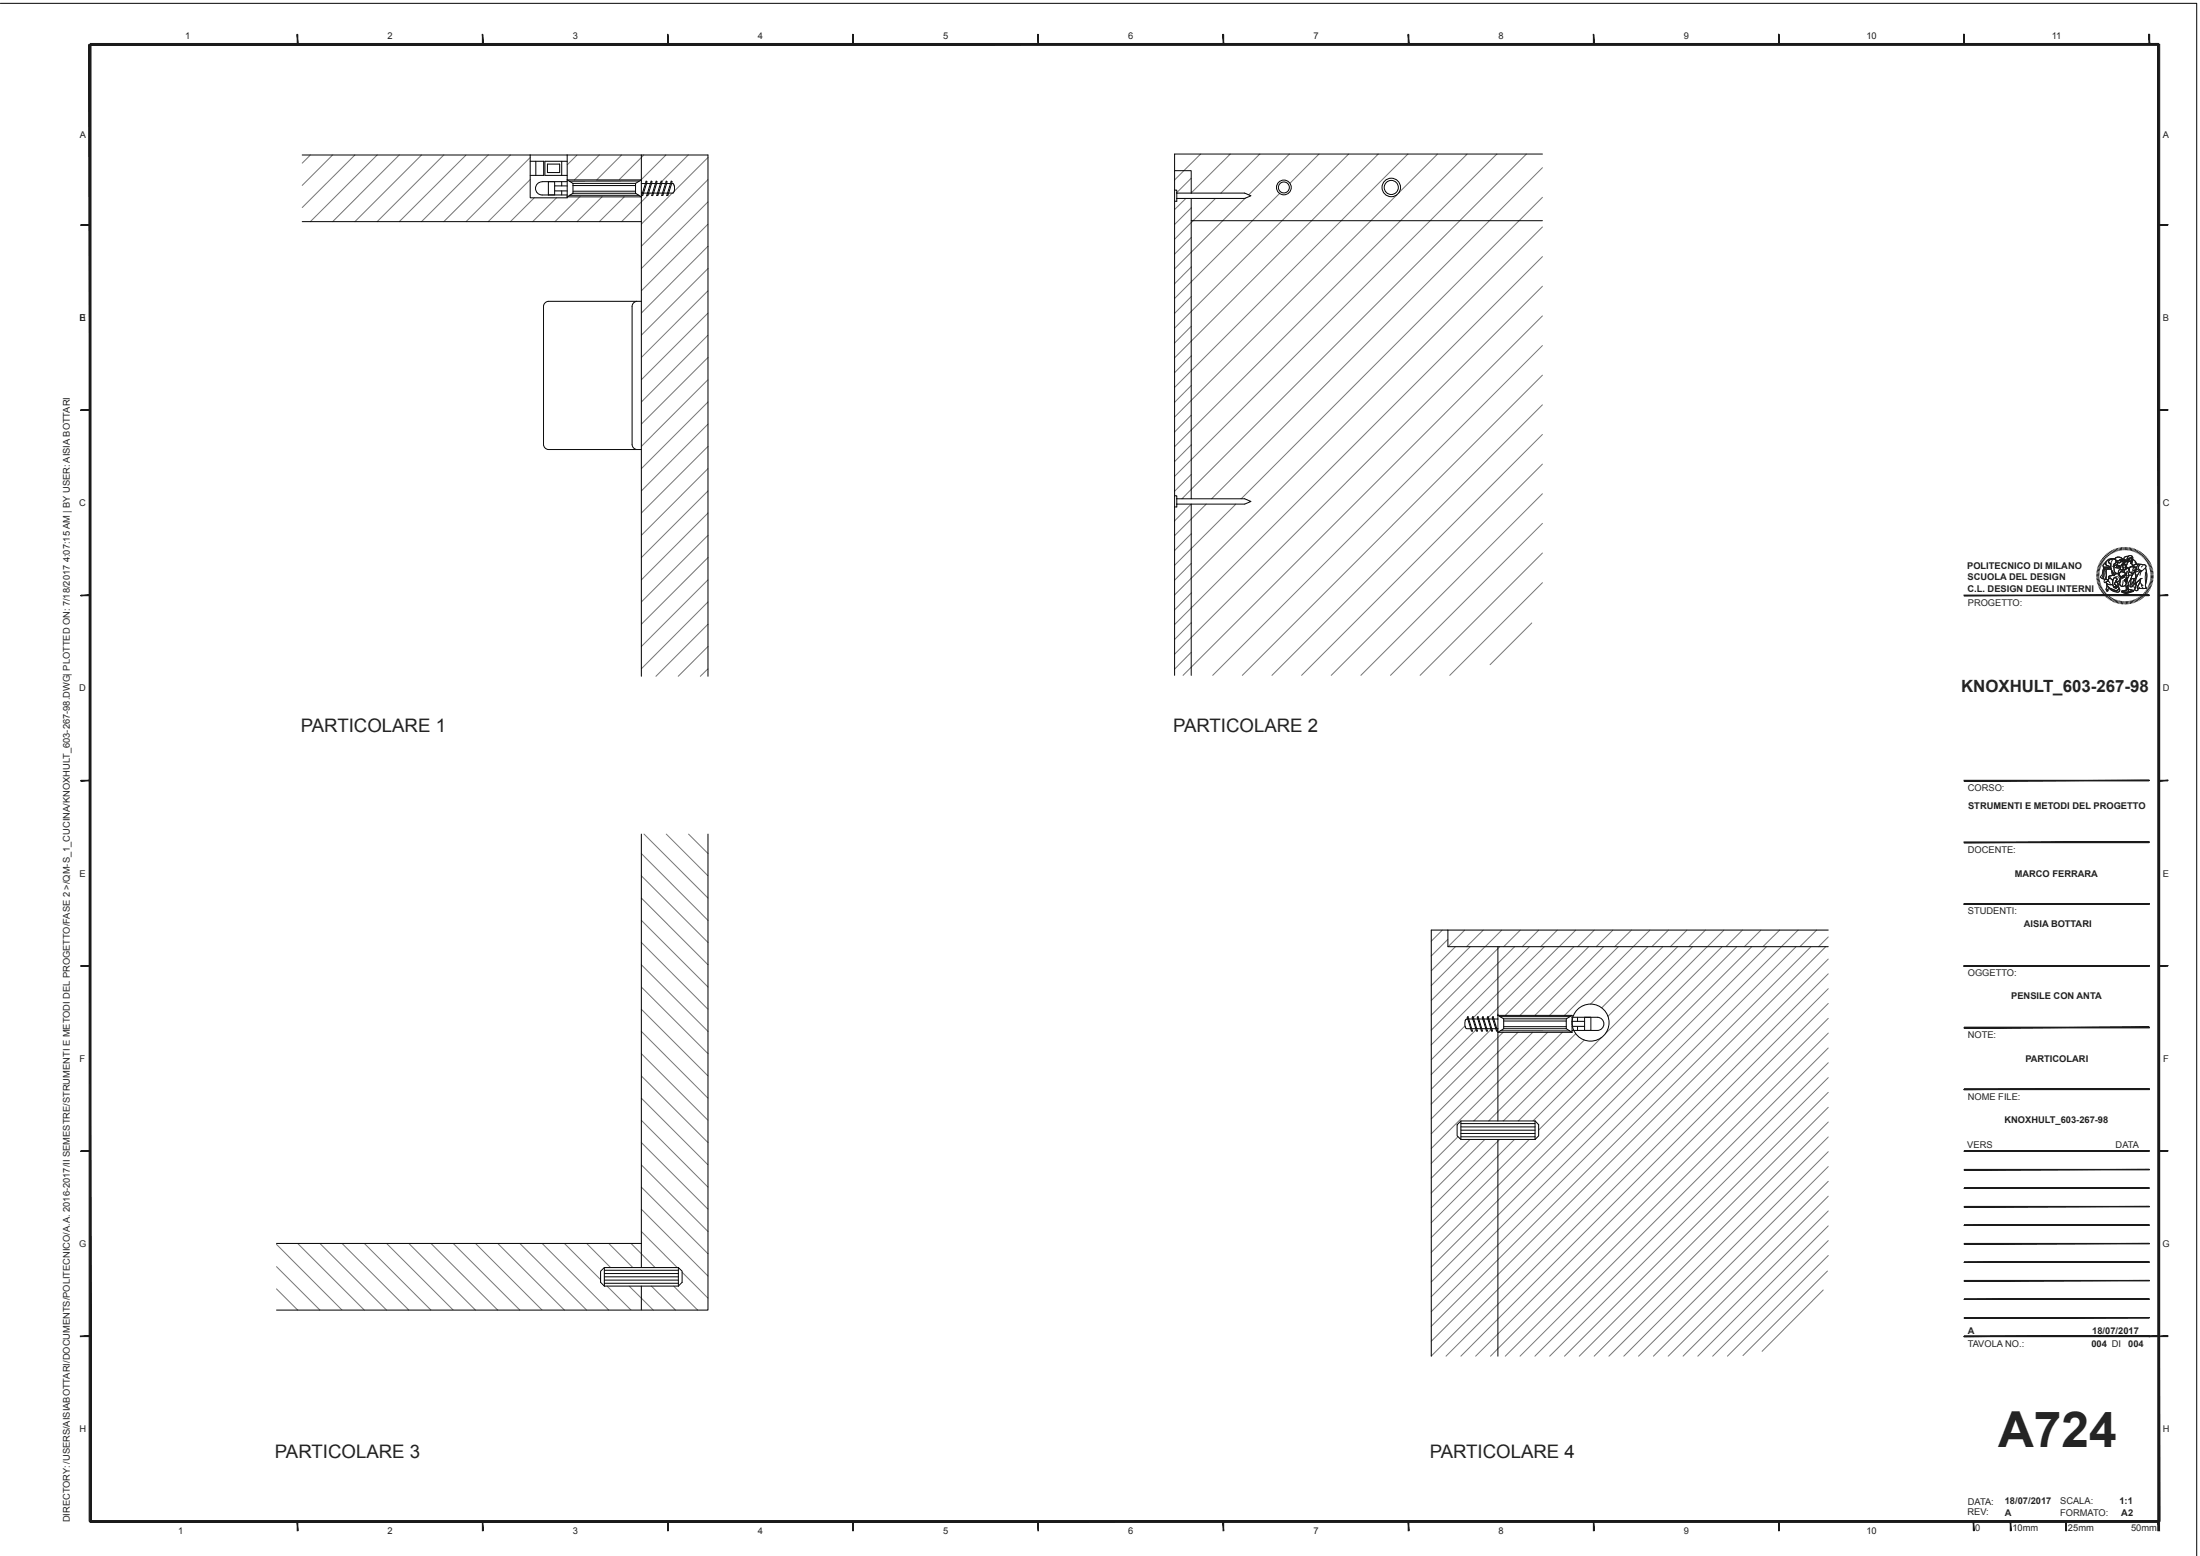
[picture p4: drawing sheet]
<svg xmlns="http://www.w3.org/2000/svg" width="594mm" height="420mm" viewBox="0 0 594 420" stroke-linecap="round" stroke-linejoin="round" font-family="sans-serif">
<g fill="none" stroke="#767676" stroke-width=".27">
<path d="M83.8 41.8l-2.2 2.2M89.8 41.8l-8.2 8.2M95.8 41.8l-14.2 14.2M101.8 41.8l-18 18M107.8 41.8l-18 18M113.8 41.8l-18 18M119.8 41.8l-18 18M125.8 41.8l-18 18M131.8 41.8l-18 18M137.8 41.8l-18 18M143.2 42.5l-17.4 17.3M143.2 48.5l-11.4 11.3"/>
<path d="M144.3 53.4l-6.5 6.4M150.3 53.4l-6.5 6.4M155.8 41.8l-2.7 2.7M156.5 53.1l-6.7 6.7M161.8 41.8l-6.7 6.8M162.5 53.1l-6.7 6.7M167.8 41.8l-6.7 6.8M168.6 53.1l-6.8 6.7M173.8 41.8l-6.7 6.8M175.5 52.1l-7.7 7.7M178.4 49.2l-.3 .3M179.8 41.8l-6.7 6.8"/>
<path d="M181.5 52.1l-8.3 8.4M185.8 41.8l-7.1 7.1M191.2 42.5l-9.1 9.1M191.2 48.5l-18 18M191.2 54.5l-18 18M320.2 53.6l-3.1 3M321.6 48.1l-3.9 3.9M321.6 52.1h.1M321.6 56.1l-4.5 4.5M324.2 41.6l-7.1 7M328.2 53.6l-11.1 11M332.2 41.6l-10.6 10.5"/>
<path d="M336.2 53.5l-19.1 19.1M340.1 41.6l-10.5 10.5M345.5 52.2l-28.4 28.4M348.1 41.6l-10.9 11M356.1 41.6l-7.8 7.9M364.1 41.6l-47 47M372.1 41.6l-55 55M377.2 52.6l-60.1 60M380.1 41.6l-63 63M388.1 41.6l-10.5 10.5M396.1 41.6l-79 79M404.1 41.6l-87 87"/>
<path d="M412.1 41.6l-93 93M416.5 45.3l-89.4 89.3M416.5 53.3l-81.4 81.3M191.2 60.5l-18 18M191.2 66.5l-18 18M191.2 72.5l-18 18M191.2 78.5l-18 18M321.6 64.1l-4.5 4.5M321.6 72.1l-4.5 4.5M416.5 61.3l-99.4 99.3M416.5 69.3l-99.4 99.3M416.5 77.3l-99.4 99.3"/>
<path d="M191.2 84.5l-18 18M191.2 90.5l-18 18M191.2 96.5l-18 18M321.6 80.1l-4.5 4.5M321.6 88.1l-4.5 4.5M321.6 96.1l-4.5 4.5M416.5 85.3l-97.1 97M416.5 93.3l-89.1 89M191.2 102.5l-18 18M191.2 108.5l-18 18M191.2 114.5l-18 18M321.6 104.1l-4.5 4.5"/>
<path d="M321.6 112.1l-4.5 4.5M416.5 101.3l-81.1 81M416.5 109.3l-73.1 73M416.5 117.3l-65.1 65M191.2 120.5l-18 18M191.2 126.5l-18 18M191.2 132.5l-18 18M191.2 138.5l-18 18M321.6 120.1l-4.5 4.5M321.6 128.1l-4.5 4.5M321.6 136.1l-4.5 4.5M325.7 136.1l-8.6 8.5"/>
<path d="M333.7 136.1l-16.6 16.5M416.5 125.3l-57.1 57M416.5 133.3l-49.1 49M191.2 144.5l-18 18M191.2 150.5l-18 18M191.2 156.5l-18 18M321.6 144.1l-4.5 4.5M321.6 152.1l-4.5 4.5M416.5 141.3l-41.1 41M416.5 149.3l-33.1 33M416.5 157.3l-25.1 25M191.2 162.5l-18 18"/>
<path d="M191.2 168.5l-14.1 14.1M191.2 174.5l-8.1 8.1M321.6 160.1l-4.5 4.5M321.6 168.1l-4.5 4.5M321.6 176.1l-4.5 4.5M413.6 168.2l-11.3 11.2M191.2 180.5l-2.1 2.1M173.2 236.4l18 18M173.2 230.4l18 18M173.9 225.1l17.3 17.3M179.9 225.1l11.3 11.3M185.9 225.1l5.3 5.3"/>
<path d="M173.2 254.4l18 18M173.2 248.4l18 18M173.2 242.4l18 18M389.4 251l-3 3.1M390.9 253.5l-4.5 4.5M393 255.5l-6.6 6.6M395.5 251l-4.5 4.5M396.9 255.5l-10.5 10.5M400.5 251l-4.5 4.5M401 255.5l-14.6 14.6M404.9 255.5l-18.5 18.5M405.5 251l-4.5 4.5"/>
<path d="M409 255.5l-22.6 22.6M410.5 251l-4.5 4.5M412.9 255.5l-26.5 26.5M415.5 251l-4.5 4.5M417 255.5l-19.2 19.2M420.5 251l-4.5 4.5M425 255.5l-18.6 18.6M425.5 251l-23.7 23.6M428.9 255.5l-18.5 18.6M430.5 251l-4.5 4.5M433 255.5l-18.6 18.6M435.5 251l-4.5 4.5"/>
<path d="M436.9 255.5l-18.5 18.6M440.5 251l-4.5 4.5M444.9 255.5l-15.4 15.5M445.5 251l-23.1 23.1M449 255.5l-16.5 16.5M450.5 251l-4.5 4.5M452.9 255.5l-18.8 18.8M455.5 251l-4.5 4.5M457 255.5l-23.6 23.5M460.5 251l-4.5 4.5M465 255.5l-49.6 49.5M465.5 251l-51.6 51.6"/>
<path d="M468.9 255.5l-82.5 82.5M470.5 251l-4.5 4.5M473 255.5l-86.6 86.5M475.5 251l-4.5 4.5M476.9 255.5l-90.5 90.5M480.5 251l-4.5 4.5M484.9 255.5l-98.5 98.5M485.5 251l-99.1 99M489 255.5l-102.6 102.5M490.5 251l-4.5 4.5M493 255.5l-106.6 106.5M493.6 258.9l-107.2 107.1"/>
<path d="M493.6 252.9l-2.6 2.6M173.2 278.4l18 18M173.2 272.4l18 18M173.2 266.4l18 18M173.2 260.4l18 18M395.5 277l-9.1 9.1M397.6 274.9l-.2 .2M398.5 277.9l-12.1 12.1M398.8 277.7h.1M401.6 274.8l-.2 .3M402.6 277.9l-16.2 16.1M402.8 277.7h.1"/>
<path d="M403.8 276.7l-.2 .2M405.8 278.6l-19.4 19.4M409.9 278.6l-23.5 23.4M413.8 278.6l-27.4 27.4M417.9 278.6l-31.5 31.4M421.8 278.6l-23.9 24M425.4 279l-23.5 23.6M493.6 262.9l-103.2 103.2M493.6 266.9l-99.2 99.2M493.6 270.9l-95.2 95.2M493.6 274.9l-91.2 91.2M493.6 278.9l-87.2 87.2"/>
<path d="M173.2 296.4l18 18M173.2 290.4l18 18M173.2 284.4l18 18M427.8 280.7l-21.9 21.9M432.5 280l-22.6 22.6M493.6 282.9l-83.2 83.2M493.6 286.9l-79.2 79.2M493.6 290.9l-75.2 75.2M493.6 294.9l-71.2 71.2M493.6 298.9l-67.2 67.2M173.2 314.4l18 18M173.2 308.4l18 18"/>
<path d="M173.2 302.4l18 18M393.7 306.8l-7.3 7.2M396.9 307.6l-10.5 10.4M400.9 307.6l-14.5 14.4M404.9 307.6l-18.5 18.4M408.9 307.6l-22.5 22.4M412.9 307.6l-26.5 26.4M493.6 302.9l-63.2 63.2M493.6 306.9l-59.2 59.2M493.6 310.9l-55.2 55.2M493.6 314.9l-51.2 51.2M493.6 318.9l-47.2 47.2"/>
<path d="M74.7 335.9l17.7 17.7M80.4 335.6l18 18M86.4 335.6l18 18M92.4 335.6l18 18M98.4 335.6l18 18M104.4 335.6l18 18M110.4 335.6l18 18M116.4 335.6l18 18M122.4 335.6l18 18M128.4 335.6l18 18M134.4 335.6l18 18M140.4 335.6l18 18"/>
<path d="M146.4 335.6l18 18M152.4 335.6l9.8 9.8M158.4 335.6l6.5 6.5M164.4 335.6l6.5 6.5M170.4 335.6l6.5 6.5M173.2 332.4l9.7 9.7M173.2 326.4l18 18M173.2 320.4l18 18M493.6 322.9l-43.2 43.2M493.6 326.9l-39.2 39.2M493.6 330.9l-35.2 35.2M493.6 334.9l-31.2 31.2"/>
<path d="M493.6 338.9l-27.2 27.2M74.7 347.9l5.7 5.7M74.7 341.9l11.7 11.7M163.9 347.1l6.5 6.5M169.9 347.1l6.5 6.5M175.9 347.1l6.5 6.5M181.9 347.1l6.5 6.5M184.2 343.4l7 7M492.3 348.2l-16.5 16.6M493.4 343.1l-22.8 22.8"/>
</g>
<g fill="none" stroke="#000" stroke-width=".27">
<path d="M81.6 59.8h91.6M81.6 41.8h71.5M143.2 41.8v11.6h9.9v-11.6M143.2 43.5h3.6v3.8h-3.6M144.7 43.5v3.8M146.4 49.1a1.78 1.78 0 0 0-1.8 1.8 1.78 1.78 0 0 0 1.8 1.7h6.7M146.4 49h6.7M147.8 44.3h3.3v2.3h-3.3zM148.1 49h1.7v3.6h-1.7zM149.8 50.2h3.3M149.8 51.5h3.3M151.7 43.5v3.8"/>
<path d="M151.7 49v1.2M151.7 51.5v1.1M153.1 41.8h38.1v140.8M153.1 43.5h-6v3.8h6M153.8 52.7h18.7M154.7 51.6h16.9M154.7 52.2h16.9M154.7 49.5h16.9M154.7 52.2l-1.6 .9h20.1l-1.6-.9M154.7 50.1h16.9M171.6 49.5v2.7M172.6 48.9h-18.8"/>
<path d="M173.2 41.8v7.1v-.3M173.2 48.6h-20.1l1.6 .9v2.7M173.2 48.6v134M173.2 52.1h.3M173.2 48.6l-1.6 .9M173.2 49.5h1.1M173.8 52.1h1M174.4 48.9l.2 .2M174.5 48.9l-1.2 3.9h.2l.3-.7M174.6 49.5l-.8 2.6M174.6 49.5h1M174.7 49l-.1 .5"/>
<path d="M174.9 52.7h-.3M175.1 52.1h1.1M175.1 52.1l-.2 .7M175.8 48.9l.2 .2M175.8 48.9l-1.2 3.9M175.9 49.5l-.8 2.6M175.9 49.5h1.1M176 49l-.1 .5M176.5 52.1h1M177.2 48.9l.2 .2M177.2 48.9l-1.2 3.9h.2l.3-.7M177.3 49.5l-.8 2.6"/>
<path d="M177.3 49.5h1M177.4 49l-.1 .5M177.6 52.7h-.3M177.8 52.1h1.1M177.8 52.1l-.2 .7M178.5 48.9l.2 .2M178.5 48.9l-1.2 3.9M178.6 49.5l-.8 2.6M178.6 49.5h1.1M178.8 49l-.2 .5M179 52.7h-.3M179.2 52.1h1"/>
<path d="M179.2 52.1l-.2 .7M179.9 48.9l.2 .2M179.9 48.9l-1.2 3.9M180 49.5l-.8 2.6M180 49.5h1M180.1 49l-.1 .5M180.3 52.7h-.3M180.5 52.1l-.2 .7M181.2 48.9l.2 .2M181.3 48.9l-1.3 3.9M181.3 49.5a.92 .92 0 0 1 .8 1.4l-.1 .8M181.3 49.5l-.8 2.6"/>
<path d="M181.5 49l-.2 .5M182 51.7l-.3 .4h-1.2M317.1 46.1h4.5v6M317.1 51.3h.6v.8M317.7 52.1h18.4l1.7 .7-1.7 .8h-18.4M317.7 52.1v2.2h-.6M321.6 59.6h94.9M321.6 53.6v81M416.5 41.6h-99.4v140.7M146.7 82.7v37.3a1.4 1.4 0 0 0 1.3 1.3h25.2M170.7 82.7v37.3a1.4 1.4 0 0 0 1.2 1.3M171.9 81.3a1.4 1.4 0 0 0-1.2 1.4"/>
<path d="M173.2 81.3h-25.2a1.41 1.41 0 0 0-1.3 1.4M317.1 133.8h.6v.8M317.7 134.6h18.4l1.7 .8-1.7 .7h-18.4M317.7 134.6v2.2h-.6M321.6 136.1v46.2M173.2 225.1v117M191.2 225.1v128.5h-116.5M390.9 251v4.5h102.7M404.4 255.5v47.1M493.6 251h-107.2v115.1M395.6 277.2l.2 .4M395.8 275.1l-.3 .8 .1 1.3"/>
<path d="M395.9 277.6h.1M396 277.7h1.1M396.3 275.1l-.4 .1M396.3 275.1l.8 2.6M396.3 274.4l.3 .7M396.4 274.4l-.2 .2 .1 .5M396.6 275.1l.8 2.6M396.6 275.1h1.1M397.1 277.7l.2 .6h.3l-.2-.6M397.4 277.7h1.1M397.7 275.1l.8 2.6M397.7 274.4l.2 .7"/>
<path d="M397.7 274.4l-.2 .2 .2 .5M397.9 275.1l.8 2.6M397.9 275.1h1.1M398.5 277.7l.1 .6h.3l-.2-.6M398.7 277.7h1.1M399 275.1l.8 2.6M399.1 274.4l.2 .7M399.1 274.4l-.2 .2 .1 .5M399.3 275.1l.8 2.6M399.3 275.1h1.1M399.8 277.7l.2 .6h.3l-.2-.6M400.1 277.7h1.1"/>
<path d="M400.4 275.1l.8 2.6M400.4 274.4l.2 .7M400.4 274.4l-.2 .2 .2 .5M400.6 275.1l.8 2.6M400.6 275.1h1.1M401.2 277.7l.2 .6h.2l-.2-.6M401.4 277.7h1.1M401.6 274.6l.1 .5M401.7 275.1l.8 2.6M401.8 274.4l.2 .7M401.8 274.4l-.2 .2M402 275.1l.8 2.6"/>
<path d="M402 275.1h1M402.5 277.7l.2 .6h.3l-.2-.6M402.8 277.7h1.1M402.9 274.6l.1 .5M403 275.1l.9 2.6M403.1 274.4l.2 .7M403.1 274.4l-.2 .2M403.3 275.1l.8 2.6M403.3 275.1h1.1M403.9 277.7l.2 .6h.2l-.2-.6M404.1 277.7h.3M405 274.4h18.8"/>
<path d="M405.1 278.2l18.7 .1M406 277.1h16.9M406 277.7h16.9M406 275h16.9M406 277.7l-1.6 .9h20.1M406 275v2.7M406 275.6h16.9M422.9 277.7l1.6 .9M424.5 274.1l-1.6 .9v2.7M424.5 274.6h6.8a1.78 1.78 0 0 1 1.7 1.8 1.78 1.78 0 0 1-1.7 1.7h-6.8M424.5 275.7h3.3M424.5 277h3.3"/>
<path d="M424.5 274.1v4.5M424.5 274.1h-20.1l1.6 .9M425.9 274.6v1.1M425.9 277v1.1M427.8 274.6h1.7v3.5h-1.7zM394.4 307.6h20.1M394.4 304.2h20.1M394.4 306h20.1M394.4 303.3h20.1M394.4 305.1h20.1M394.4 306.8h20.1M394.4 302.6v5"/>
<path d="M404.4 307.6v58.5M414.5 302.6l.9 1v3l-.9 1M414.5 302.6h-20.1l-1 1v3l1 1M414.5 302.6v5M74.7 335.6h98.5M163.2 342.1l-1 1v3l1 1M163.2 347.1h20M163.2 342.1h20M163.2 342.1v5M163.2 343.8h20M163.2 345.5h20M163.2 342.9h20"/>
<path d="M163.2 344.6h20M163.2 346.4h20M173.2 347.1v6.5M183.2 342.1l1 1v3l-1 1M183.2 342.1v5"/>
<circle cx="346.6" cy="50.6" r="1.99"/>
<circle cx="346.6" cy="50.6" r="1.48"/>
<circle cx="375.6" cy="50.6" r="1.91"/>
<circle cx="375.6" cy="50.6" r="2.5"/>
<circle cx="429.4" cy="276" r="5"/>
</g>
<g fill="#1a1a1a" stroke="#1a1a1a" stroke-width=".27">
<path d="M582.6 12v398.7h.5zM582.6 12h.5v398.7z"/>
<path d="M24.3 410.4v.5l558.6-.5zM24.3 410.9l558.6-.5v.5z"/>
<path d="M480.2 9.2l.2 2.5v-2.5zM480.2 9.2l.2 2.5h-.2z"/>
<path d="M530.2 9.2l.2 2.5v-2.5zM530.2 9.2l.2 2.5h-.2z"/>
<path d="M580.2 9.2l.2 2.5v-2.5zM580.2 9.2l.2 2.5h-.2z"/>
<path d="M21.8 110.8h2.5v-.2zM21.8 110.6h2.5l-2.5 .2z"/>
<path d="M582.9 260.8h2.5v-.2zM582.9 260.6h2.5l-2.5 .2z"/>
<path d="M582.9 210.8h2.5v-.2zM582.9 210.6h2.5l-2.5 .2z"/>
<path d="M582.9 160.8h2.5v-.2zM582.9 160.6h2.5l-2.5 .2z"/>
<path d="M582.9 110.8h2.5v-.2zM582.9 110.6h2.5l-2.5 .2z"/>
<path d="M582.9 60.8h2.5v-.2zM582.9 60.6h2.5l-2.5 .2z"/>
<path d="M582.9 360.8h2.5v-.2zM582.9 360.6h2.5l-2.5 .2z"/>
<path d="M582.9 310.8h2.5v-.2zM582.9 310.6h2.5l-2.5 .2z"/>
<path d="M430.2 410.7l.2 2.5v-2.5zM430.2 410.7l.2 2.5h-.2z"/>
<path d="M380.2 410.7l.2 2.5v-2.5zM380.2 410.7l.2 2.5h-.2z"/>
<path d="M480.2 410.7l.2 2.5v-2.5zM480.2 410.7l.2 2.5h-.2z"/>
<path d="M330.2 410.7l.2 2.5v-2.5zM330.2 410.7l.2 2.5h-.2z"/>
<path d="M280.2 410.7l.2 2.5v-2.5zM280.2 410.7l.2 2.5h-.2z"/>
<path d="M230.2 410.7l.2 2.5v-2.5zM230.2 410.7l.2 2.5h-.2z"/>
<path d="M180.2 410.7l.2 2.5v-2.5zM180.2 410.7l.2 2.5h-.2z"/>
<path d="M130.2 410.7l.2 2.5v-2.5zM130.2 410.7l.2 2.5h-.2z"/>
<path d="M80.2 410.7l.2 2.5v-2.5zM80.2 410.7l.2 2.5h-.2z"/>
<path d="M24.1 12v398.7h.5zM24.1 12h.5v398.7z"/>
<path d="M21.8 260.6v.2l2.5-.2zM21.8 260.8l2.5-.2v.2z"/>
<path d="M21.8 210.6v.2l2.5-.2zM21.8 210.8l2.5-.2v.2z"/>
<path d="M21.8 160.6v.2l2.5-.2zM21.8 160.8l2.5-.2v.2z"/>
<path d="M21.8 110.6v.2l2.5-.2zM21.8 110.8l2.5-.2v.2z"/>
<path d="M21.8 60.6v.2l2.5-.2zM21.8 60.8l2.5-.2v.2z"/>
<path d="M21.8 310.6v.2l2.5-.2zM21.8 310.8l2.5-.2v.2z"/>
<path d="M21.7 360.8h2.5v-.2zM21.7 360.6h2.5l-2.5 .2z"/>
<path d="M24.3 11.7v.5l558.6-.5zM24.3 12.2l558.6-.5v.5z"/>
<path d="M430.2 9.3l.2 2.5v-2.5zM430.2 9.3l.2 2.5h-.2z"/>
<path d="M380.2 9.3l.2 2.5v-2.5zM380.2 9.3l.2 2.5h-.2z"/>
<path d="M330.2 9.3l.2 2.5v-2.5zM330.2 9.3l.2 2.5h-.2z"/>
<path d="M280.2 9.3l.2 2.5v-2.5zM280.2 9.3l.2 2.5h-.2z"/>
<path d="M230.2 9.3l.2 2.5v-2.5zM230.2 9.3l.2 2.5h-.2z"/>
<path d="M180.2 9.3l.2 2.5v-2.5zM180.2 9.3l.2 2.5h-.2z"/>
<path d="M130.2 9.3l.2 2.5v-2.5zM130.2 9.3l.2 2.5h-.2z"/>
<path d="M80.2 9.3l.2 2.5v-2.5zM80.2 9.3l.2 2.5h-.2z"/>
</g>
<g fill="none" stroke="#1a1a1a" stroke-width=".27">
<path d="M566.1 155.4h.6M566.1 155.7h.6M566.1 154.7h.7M566.1 155h.7M566.1 154.3l.7 .1M566.2 153.9l.7 .2M566.3 153.6l.6 .2M566.4 153.3l.6 .1M566.5 152.9l.6 .2M566.6 152.6l.6 .2M566.7 152.2l.7 .3M566.8 156l-.7 .1"/>
<path d="M566.8 156.3l-.7 .1M566.9 156.7l-.7 .1M566.9 151.9l.6 .3M566.9 157l-.6 .2M567 157.3l-.6 .2M567.1 151.6l.6 .3M567.1 157.6l-.6 .2M567.2 157.9l-.6 .3M567.2 151.3l.6 .4M567.3 158.2l-.6 .3M567.5 151l.5 .4M567.5 158.5l-.6 .3"/>
<path d="M567.6 158.8l-.6 .3M567.7 150.7l.5 .4M567.8 159.1l-.6 .3M567.9 150.5l.5 .4M568 159.4l-.6 .3M568.1 150.2l.5 .4M568.2 159.6l-.6 .4M568.4 149.9l.5 .5M568.4 159.9l-.6 .4M568.6 149.7l.5 .5M568.9 149.4l.4 .6M569.2 149.2l.4 .6"/>
<path d="M569.5 149l.4 .6M569.8 148.9l.3 .5M570.1 148.6l.3 .7M570.4 148.5l.3 .6M570.7 148.3l.3 .7M571.1 148.2l.2 .7M571.4 148.1l.2 .6M571.7 148l.2 .6M572.1 154.8l.6-.5 .6 .1 .5 .3a.28 .28 0 0 1 .2 .4 .28 .28 0 0 1-.3 .2l-.7 .2a.44 .44 0 0 1-.5 .2 .44 .44 0 0 1-.3-.4zM572.1 147.9l.1 .7M572.5 147.8l.1 .7M572.5 155.7l.6 .4 .5-.3v-.3l.4-.3v-.2l-.3-.4-1.1-.3-.5 .7h-.2l.3-1.1 .2-.3 1.3 .3 .5-.4v-.4l.6 .2v.5a.66 .66 0 0 1-.1 .9l.1 .8-.8 .7-.1 .4h-.3l.2 .3 .3-.1-.1 .4 .3-.2-.2 .6a.71 .71 0 0 1-1 .7l-.4-.1-.6-.6 .3-.5 .2-1.1"/>
<path d="M572.8 147.8l.1 .7M572.9 159.6l2-.5 1.2 .3-2.1 .5zM573.2 147.8v.6M573.5 147.8v.6M573.8 147.8v.6M574 159.9l2.1-.5v.2l-2.1 .6zM574.1 156.1h.1M574.2 147.8v.6M574.4 158.2l.1-.1 .2 1.1-.3-.6-.3 .7zM574.6 147.8l-.1 .7M574.7 150h.5a.87 .87 0 0 1 .6 1.2l-.4 1v-.8l.3-.4a.33 .33 0 0 0-.2-.4 .33 .33 0 0 0-.3 0 .96 .96 0 0 0-.6 1.1l-.3-.9zM574.8 153.3l.2-.2a1 1 0 0 1 1.3-.1 .51 .51 0 0 1 .5 .3 .51 .51 0 0 1 0 .6l-.4 .4a.67 .67 0 0 1-.9 .4l-.7-.6z"/>
<path d="M574.8 150.7l.4-.1a.31 .31 0 0 1 .4 0 .31 .31 0 0 1 .1 .4l-.3 .4a.45 .45 0 0 1-.7 0 .45 .45 0 0 1 .1-.7zM574.9 155.3l.8-.1-.5 1.2a1.76 1.76 0 0 0-.6 1.8h-.2l-.3 .6-.2-1zM575 147.8l-.2 .7M575.3 147.9l-.1 .7M575.4 156.3l.7-.2-.5 1.7a.34 .34 0 0 1 .1 .5 .34 .34 0 0 1-.5 .1l-.1-.3zM575.6 148l-.1 .6M575.7 152.7l.8-.3 1-.1-.6 1zM575.8 151l.6 .4 .6 .8-.4 .2a.55 .55 0 0 1-.7 .1 .55 .55 0 0 1-.3-.6zM576 148.1l-.2 .6M576.3 148.2l-.2 .6M576.4 154.2l.2 .1v.9a.66 .66 0 0 1 0 .8 .66 .66 0 0 1-.8 .2l-.5 .1 .4-1.1zM576.6 148.3l-.2 .6"/>
<path d="M576.8 157.2l1.2-.9-.4 1.3a1.19 1.19 0 0 0-.3 1.5l-.3 .3a.38 .38 0 0 1-.5 0 .38 .38 0 0 1 0-.5zM577 148.5l-.3 .6M577.3 148.6l-.3 .6M577.6 148.8l-.3 .6M577.8 152.4l.7 .1a.58 .58 0 0 1 .7 .1 .58 .58 0 0 1 .1 .7l.3 1.4v1.8a2.15 2.15 0 0 0 0 2.3h-2.5v-.5l.6-1.1 .3-.9-1.6 1.4 .1-.3a5.2 5.2 0 0 1 1.5-3.2l.3-.1a.92 .92 0 0 1-.9-.7 .92 .92 0 0 1 .4-1zM577.9 149l-.4 .5M578.2 149.2l-.4 .5M578.5 149.4l-.4 .5M578.8 149.6l-.5 .5M579 160l.5 .5M579 149.9l-.5 .4M579.2 159.8l.5 .4"/>
<path d="M579.3 150.1l-.5 .5M579.4 159.5l.5 .4M579.5 150.4l-.5 .4M579.6 159.2l.5 .4M579.7 150.7l-.5 .4M579.7 159l.6 .3M579.9 158.7l.6 .3M579.9 150.9l-.5 .5M580 158.4l.7 .3M580.2 151.2l-.6 .4M580.2 158.1l.6 .2M580.3 157.8l.6 .2"/>
<path d="M580.4 151.5l-.6 .4M580.4 157.5l.6 .2M580.5 157.2l.6 .1M580.5 151.9l-.6 .3M580.6 156.9l.6 .1M580.6 156.5l.7 .1M580.7 152.2l-.6 .3M580.7 156.2l.6 .1M580.7 155.6h.7M580.7 155.3h.7M580.7 155.9h.7M580.8 152.5l-.6 .2"/>
<path d="M581 152.8l-.7 .2M581 153.2l-.6 .2M581.2 153.5l-.7 .2M581.3 153.9l-.7 .1M581.3 154.2l-.7 .1M581.3 154.6l-.6 .1M581.4 154.9l-.7 .1M568.6 160.1l-.5 .5M568.8 160.4l-.5 .4M569.1 160.6l-.5 .5M569.3 160.8l-.4 .5M569.6 161l-.4 .5"/>
<path d="M569.8 161.2l-.4 .5M570.1 161.3l-.4 .6M570.4 161.5l-.4 .6M570.7 161.7l-.3 .6M571 161.8l-.3 .6M571.3 161.9l-.3 .7M571.6 162l-.2 .7M571.9 162.1l-.2 .7M572.2 162.2l-.2 .7M572.5 162.3l-.1 .7M572.8 162.3l-.1 .7M573.2 162.4l-.1 .6"/>
<path d="M573.5 162.4v.6M573.8 162.4v.7M574.1 162.4l.1 .6M574.4 162.4l.1 .6M574.8 162.3l.1 .7M575.1 162.2l.1 .7M575.4 162.2l.2 .6M575.7 162.1l.2 .6M576.1 162l.2 .6M576.3 161.9l.3 .6M576.6 161.8l.3 .6M576.9 161.6l.3 .6"/>
<path d="M577.2 161.4l.4 .6M577.5 161.3l.4 .6M577.8 161.1l.4 .5M578 160.9l.5 .5M578.3 160.7l.4 .5M578.5 160.5l.5 .5M578.8 160.2l.4 .5"/>
</g>
<path d="M573.6 156.6h.3l.1-.4 .5-.3-.4 1.3v-.4l-.3 .1zM574.1 156.1h.1" fill="none" stroke="#1a1a1a" stroke-width=".27"/>
<g fill="none" stroke="#1a1a1a" stroke-width=".27">
<path d="M568 153l.7 .1a.79 .79 0 0 0 1.2-.1l.1 .6h-.2a2.02 2.02 0 0 1-1.9-.3zM568 153v.5M568.1 153.5l-.3 .7v1.1l-.4 .8 .4 .1M568.2 152.1l.4-.3 .1 .8 1.1 .4a.7 .7 0 0 1-1.1 .1 .6 .6 0 0 1-.9-.5zM568.3 153.6h.6l-.3 .6v2.1l-.2 .1-.6-.2zM568.4 153.6l-.3 .4-.1 1.9a.33 .33 0 0 0 0 .4 .33 .33 0 0 0 .3 .1h.2M568.6 151.8l-.6 .5a.43 .43 0 0 0-.2 .5 .43 .43 0 0 0 .5 .3h.4a.74 .74 0 0 0 1.2-.1M568.6 157.2l.1 .2a1.41 1.41 0 0 0 1.7 .3M568.7 151.5l.6-.5 1.3-.2a.96 .96 0 0 0-1.2 1.1l.6 .3-.1 .8-1.2-.5zM568.8 157.5l1.1 .3a.33 .33 0 0 1 .4-.1 .33 .33 0 0 1 .2 .3l.4 .5-.1 .2 .3-.3 .2 .4-.2-.5 .3 .4 .1-.1-.2-.4 .4 .2-.3-.4a.44 .44 0 0 1-.3-.7l.1-.4 .4 .2 .5 1.5a.93 .93 0 0 1-.6 .8 .93 .93 0 0 1-1-.3l-.8-.3-.8-.6zM568.8 157.5l.1 .5 .5 .5 2.1 1.1M568.8 153.6h.6a.66 .66 0 0 1 .9 .6l.3 .5-.1 .5-.5 .2a.48 .48 0 0 0-.5 .1 .48 .48 0 0 0-.2 .5l.2 .2-.4 .4a.52 .52 0 0 1-.5-.8v-1.6z"/>
<path d="M568.9 153.6l-.3 .6 .1 2.2M568.9 158.2l.8 .6 1.1 .4a.89 .89 0 0 0 1.2-.1l.2-.3a.64 .64 0 0 1-.1 .9 .64 .64 0 0 1-.9 0l-1-.3a.74 .74 0 0 0-1.1-.3l.1 .3a.22 .22 0 0 1-.3 .2 .22 .22 0 0 1-.2-.3zM568.9 158.2v.3a.7 .7 0 0 0 0 1.1l.3-.2-.2-.1 .1-.2a.62 .62 0 0 1 1 .2l.9 .4a.95 .95 0 0 0 1.3-.1v-.5l-.2-.3M569.2 156.6h-.1a.5 .5 0 0 0-.8-.1 .5 .5 0 0 0 .1 .8l.5-.4h.5l.4 .5M569.3 156.3l.3-.2a.93 .93 0 0 1 .9 .7 .93 .93 0 0 1-.5 1l-.7-.1a.44 .44 0 0 1-.6-.2 .44 .44 0 0 1 .3-.6h.3zM569.4 155.5l1.5-.3a.37 .37 0 0 1 .2-.3 .37 .37 0 0 1 .4 0l.6 .1 .2 .4a.96 .96 0 0 1 .1 1.2 .96 .96 0 0 1-1.2 .3l.2-.3a.38 .38 0 0 0 .2-.4 .38 .38 0 0 0-.5-.3l-.4 .2-.2 .5-.7-.5a.35 .35 0 0 1-.5-.1 .35 .35 0 0 1 .1-.5zM569.6 151.1h.1a.87 .87 0 0 1 1.1-.3 .87 .87 0 0 1 .5 1l-.8 1 .2 .4a1.44 1.44 0 0 0 .6 1.5l.2 .2a.54 .54 0 0 0-.7 .5l-.3-.3 .1-.4-.6-1.1v-1.4a.61 .61 0 0 1-.5-.9zM569.7 155.9l.8 .7M569.7 156a.62 .62 0 0 0-.4 .9M569.8 153l-1.1-.5-.2-.3 .1-.6 .7-.6 1.1-.2a.79 .79 0 0 1 .9 .6 .79 .79 0 0 1-.5 .9l-.3 .5 .2 .4a1.44 1.44 0 0 0 .6 1.5l.2 .1-.5 .1M570 153.6h-1.4a.56 .56 0 0 0-.7 0 .56 .56 0 0 0-.2 .6l-.1 .8-.5 .8 .3 .3M570.1 153.9l.2 1.4"/>
<path d="M570.3 151.1l-.3 .9-.1 1.3 .7 1.4a.3 .3 0 0 0-.1 .6 .3 .3 0 0 0 .5-.2v-.1M570.5 155.2l-.5 .2a.48 .48 0 0 0-.5 .1 .48 .48 0 0 0-.2 .5l.2 .1M570.6 150.8a.96 .96 0 0 0-1.2 1.1l.5 .3M570.7 156.1a.43 .43 0 0 1 .6-.1 .43 .43 0 0 1 .1 .6l-.3 .7a.6 .6 0 0 0 .4 .8l.2 .3-.4-.2 .2 .5-.4-.4 .2 .5-.2-.4-.3 .3 .1-.2-.4-.3-.1-1.3zM570.7 156.1a.43 .43 0 0 1 .6-.1 .43 .43 0 0 1 .1 .6l-.3 .7a.6 .6 0 0 0 .4 .8l.2 .3-.4-.2 .2 .5-.4-.4 .2 .5-.2-.4-.3 .3v-.3l-.3-.2-.1-1.3zM570.8 152.2l.4-.3 .6-.1-.1 .6-1.2 .4zM570.9 152.7l.8-.2 .2 .2-.4 .2 .2 .4a.61 .61 0 0 1-.8-.6zM570.9 152.7a.58 .58 0 0 0 .8 .6M571 150.9l.8-.6 1.1 .4a.28 .28 0 0 1 .1 .4 .28 .28 0 0 1-.4 0l-.1-.1-.1 .2-.7 .2-.4-.1M571.1 150.6l.5-.2h.7l.6 .3a.26 .26 0 0 1 .2 .2 .26 .26 0 0 1-.3 .3l-.3-.2-.5 .4-.6-.1a.38 .38 0 0 1-.3-.3 .38 .38 0 0 1 0-.4zM571.3 151.2l.4 .2 .8-.4 .3 .2-.2 .5-.4 .3-.4-.2-.6 .1zM571.5 154.8l.7 .3"/>
<path d="M571.6 152.7h.9l-.3 .1a.33 .33 0 0 1-.1 .5 .33 .33 0 0 1-.5-.1zM571.6 157.1l.5 1.5a.74 .74 0 0 1-1 .8M571.6 152.4l.3 .2M571.7 152.2v.2l-1.1 .4M571.7 155.7l-.7 .2M571.8 151.8l-.3 .5M571.9 155.4l.8 .4M572 152.7h.5l-.3 .1a.33 .33 0 0 1-.2 .5 .33 .33 0 0 1-.4-.2 .33 .33 0 0 1 .3-.4l.1 .1h-.1M572 155.8a.71 .71 0 0 1 .2 .9 .71 .71 0 0 1-.9 .3M572.1 157.7l.8 .6M572.1 155v-.2l.5-.5 .7 .1 .5 .4a.25 .25 0 0 1 .2 .4 .25 .25 0 0 1-.4 0l-1.1 .5M572.2 155.1l.4 .8a.67 .67 0 0 1-.4 .9"/>
<path d="M572.3 151.7l.1 .1M572.4 151.3l.2 .1M572.4 157l.1 1M572.4 153.6l-.4 .6-.1 .7M572.5 151.4h.1M572.5 155.6l.8-.2a.23 .23 0 0 1 .2-.3 .23 .23 0 0 1 .2 .2 .23 .23 0 0 1-.1 .3v.2l-.5 .2-.5-.1zM572.5 156.5l-.2 .9-.4 .4M572.8 151.5l.8-.1a.28 .28 0 0 1 .2 .3 .28 .28 0 0 1-.4 .2zM572.8 151.2l-.2 .5-.4 .3-.4-.2-.6 .1M572.8 152.4l.5-.2h.5l.4 .9a.25 .25 0 0 1 0 .3 .25 .25 0 0 1-.4 .1l.2-.7-.2-.3a.42 .42 0 0 0-.6-.2 .42 .42 0 0 0 0 .7l.1 .3a.44 .44 0 0 1-.2 .6 .44 .44 0 0 1-.6-.2l-.1-.2zM572.9 159.6l1.1 .3v.3l-1.1-.3zM572.9 159.6a5.7 5.7 0 0 1 3.2-.2l-2.1 .5z"/>
<path d="M573.1 152.3l.5-.1 .3 .4 .1 .9-.2 .3h-.6zM573.2 151.4a.4 .4 0 0 1 .6-.3 .4 .4 0 0 1 .1 .6h-.1M573.2 155.8l.1 .1M573.3 151.1a.53 .53 0 0 1 .7 .5l-.2 .1-.1-.3h-.5zM573.3 156.7l-.4 1.6 1.1-.2M573.3 155.5h.2M573.3 155.8h.1M573.4 155.5l-.1 .1M573.4 152.6h.1M573.5 152.5l-.2 .1M573.6 151.5l-.3-.1-.5 .1 .2 .1a.34 .34 0 0 0 .5 .3 .34 .34 0 0 0 .1-.5v.2M573.6 153.9v.6"/>
<path d="M573.7 155.3l-.3 .5a.41 .41 0 0 1-.4 .2 .41 .41 0 0 1-.3-.3M573.7 152.4l.2 .2-.1 .1M573.8 152.5a.42 .42 0 0 0-.7-.2 .42 .42 0 0 0 .1 .7 .49 .49 0 0 1 0 .8 .49 .49 0 0 1-.8-.3l.3-1 .4-.3h.7l.4 .8a.27 .27 0 0 1 0 .5 .27 .27 0 0 1-.4-.2M573.9 152.9h-.1M573.9 152.7a.4 .4 0 0 1-.1 .6 .4 .4 0 0 1-.5-.1h-.1M573.9 153.6l-.2 .2-.5 .1M574 159.9v.3M574.1 151.6l.1-.1 .2 .4-.3 .8M574.1 156.7l-.1 .5 .3-.2M574.1 151.1l.2 .5M574.2 153.1l-.1-.4 .3-.8-.4-.6a.52 .52 0 0 1-.6-.6 .52 .52 0 0 1 .7-.4l.5-.1-.3 .6 .1 1 .3-.6 .2 .4 .5-.2v.8l.1-.3 .5 .7-1.2 .7M574.3 156.4l-.1 .3-.1-.2"/>
<path d="M574.3 154.1l-.2 1.4M574.3 153.3l.4 .3M574.4 155.3l-.4 .4 .1 .4M574.5 155.9l-.5 .3-.1 .4h-.3l.2 .3 .3-.1M574.5 154.2l-.4 .9M574.6 150.2h-.5a.64 .64 0 0 0-.6 .7M574.7 151.2l.3 .4 .4-.2M574.7 150h.5a.87 .87 0 0 1 .6 1.2l-.4 1 .3-1.3-.2-.4-.3 .1a.89 .89 0 0 0-.6 1.1l-.3-.8zM574.9 150.9l.2 .1M574.9 155.3l-1 2.5 .2 1 .4-.7 .2 1.4-.3-.9-.4 1 .1-.8M575 151.4h.1M575 154.3a.66 .66 0 0 0-.1 1l.9-.2 .4-.5"/>
<path d="M575 151v.1M575 151.3h.1M575.3 151.1l.2 .1M575.4 151.2h.1M575.6 151.9l.3 .7M575.6 154.4h.1M575.7 155.2l-.7 1.6a.98 .98 0 0 0-.3 1.2l-.1 .3M575.8 154.4h-.3M575.8 151l.6 .4 .3 .6M575.8 154.7h.1M576.1 159.4v.2l-2.1 .6-1.1-.3v-.3M576.1 156.2l-.5 1.6a.33 .33 0 0 1 .1 .5 .33 .33 0 0 1-.5 0 .33 .33 0 0 1 0-.4l.1-1.6"/>
<path d="M576.4 154l-.1 .4M576.4 153l.3 .1 .2 .4M576.4 151.9l.6 .4M576.5 156.1l-1.2 .2M576.6 157.5l-.2 .2 .3 .2M576.6 154.3v1.6l-.6 1.4 .1 1 .4 .5M576.9 153.3a1.15 1.15 0 0 1 1-1l.9 .1a.54 .54 0 0 1 .6 .4 .54 .54 0 0 1-.3 .6l-.3 .3a1.06 1.06 0 0 1-1 .5 1.06 1.06 0 0 1-.9-.7M576.9 153.5l-.6 .9a.54 .54 0 0 1-.5 .4 .54 .54 0 0 1-.5-.3 .68 .68 0 0 1-.3-1.2l.6-.3a.36 .36 0 0 1 .5 .2 .36 .36 0 0 1-.3 .5l.1 .1a.23 .23 0 0 0 0 .4 .23 .23 0 0 0 .4-.2l.2-.3v-.4l-.7-.4-.9 .4-.1 .5M576.9 155l.1 .6M577.4 154.2l-.9 .1M577.4 158.4l.6 .4M577.6 152.3l-1.2 .1-.7 .4"/>
<path d="M577.8 157.2l.8 .9M577.8 154.2a7.3 7.3 0 0 0-1.4 3.5l1.5-1.4 .5-.2M577.9 152.3a.93 .93 0 0 0-.5 1.1 .93 .93 0 0 0 .9 .7M578 156.3l-.4 1.3a1.19 1.19 0 0 0-.3 1.5l-.3 .3a.38 .38 0 0 1-.5 0 .38 .38 0 0 1 0-.5l.4-1.6M578.1 154.2l-.3 1.1M578.2 157.7l.1 .7 .5 .4M578.5 152.7l-.3 .3M579.3 154.4v3.3M579.3 153.3l.1 .1a10.2 10.2 0 0 1-.1 4.8l.3 .6h-2.4"/>
</g>
<g fill="#1a1a1a" stroke="#1a1a1a" stroke-width=".27">
<path d="M580.3 360.8h2.5v-.2zM580.3 360.6h2.5l-2.5 .2z"/>
<path d="M530.3 360.6v.2l50-.2zM530.3 360.8l50-.2v.2z"/>
<path d="M530.3 360.6v.2l50-.2zM530.3 360.8l50-.2v.2z"/>
<path d="M530.3 355.7h50zM530.3 355.7h50z"/>
<path d="M530.3 350.6h50zM530.3 350.7l50-.1z"/>
<path d="M530.3 345.6h50zM530.3 345.7l50-.1z"/>
<path d="M530.3 340.6h50zM530.3 340.8l50-.2z"/>
<path d="M530.3 335.6h50zM530.3 335.8l50-.2z"/>
<path d="M530.3 330.6h50zM530.3 330.8l50-.2z"/>
<path d="M530.3 325.6h50zM530.3 325.8l50-.2z"/>
<path d="M530.3 320.6h50zM530.3 320.8l50-.2z"/>
<path d="M530.3 227.5h50v-.2zM530.3 227.3h50l-50 .2z"/>
<path d="M530.3 244.1h50v-.2zM530.3 243.9h50l-50 .2z"/>
<path d="M530.3 243.9v.2l50-.2zM530.3 244.1l50-.2v.2z"/>
<path d="M530.3 260.6v.2l50-.2zM530.3 260.8l50-.2v.2z"/>
<path d="M530.3 160.8h50v-.2zM530.3 160.6h50l-50 .2z"/>
<path d="M530.3 260.6v.2l50-.2zM530.3 260.8l50-.2v.2z"/>
<path d="M530.3 277.3v.2l50-.2zM530.3 277.5l50-.2v.2z"/>
<path d="M530.3 260.6v.2l50-.2zM530.3 260.8l50-.2v.2z"/>
<path d="M530.3 260.6v.2l50-.2zM530.3 260.8l50-.2v.2z"/>
<path d="M530.3 210.8h50v-.2zM530.3 210.6h50l-50 .2z"/>
<path d="M530.3 293.9v.2l50-.2zM530.3 294.1l50-.2v.2z"/>
<path d="M530.3 293.9v.2l50-.2zM530.3 294.1l50-.2v.2z"/>
<path d="M530.3 315.6h50zM530.3 315.8l50-.2z"/>
<path d="M530.3 310.6v.2l50-.2zM530.3 310.8l50-.2v.2z"/>
<path d="M580.3 360.8h2.5v-.2zM580.3 360.6h2.5l-2.5 .2z"/>
<path d="M532.8 410.7v2.5h.2zM532.8 410.7h.2v2.5z"/>
<path d="M542.8 410.7l.1 2.5v-2.5zM542.8 410.7l.1 2.5h-.1z"/>
<path d="M557.8 410.7l.1 2.5v-2.5zM557.8 410.7l.1 2.5h-.1z"/>
<path d="M582.6 410.7l.5 2.5v-2.5zM582.6 410.7l.5 2.5h-.5z"/>
</g>
<path d="M.1 .9h593v419.1" fill="none" stroke="#000" stroke-width=".27"/>
<text font-size="13.4" fill="#222" x="539.5" y="390.5">A724</text>
<g font-size="5" fill="#222">
<text x="81.2" y="197.5">PARTICOLARE 1</text>
<text x="316.7" y="197.5">PARTICOLARE 2</text>
<text x="74.2" y="393.5">PARTICOLARE 3</text>
<text x="386" y="393.5">PARTICOLARE 4</text>
</g>
<text font-size="4.5" fill="#222" x="529.5" y="186.7">KNOXHULT_603-267-98</text>
<g font-size="2.5" fill="#222">
<text x="50" y="10.6">1</text>
<text x="104.6" y="10.6">2</text>
<text x="154.6" y="10.6">3</text>
<text x="204.6" y="10.6">4</text>
<text x="254.6" y="10.6">5</text>
<text x="304.6" y="10.6">6</text>
<text x="354.6" y="10.6">7</text>
<text x="404.6" y="10.6">8</text>
<text x="454.6" y="10.6">9</text>
<text x="503.9" y="10.6">10</text>
<text x="554" y="10.6">11</text>
<text x="21.5" y="37.3">A</text>
<text x="584" y="37.3">A</text>
<text x="21.4" y="86.6">B</text>
<text x="21.6" y="86.6">E</text>
<text x="584" y="86.6">B</text>
<text x="21.4" y="136.6">C</text>
<text x="583.9" y="136.6">C</text>
<text x="531.1" y="153.6">POLITECNICO DI MILANO</text>
<text x="531.2" y="156.7">SCUOLA DEL DESIGN</text>
<text x="531.2" y="159.7">C.L. DESIGN DEGLI INTERNI</text>
<text x="531.3" y="163.5">PROGETTO:</text>
<text x="21.4" y="186.6">D</text>
<text x="583.9" y="186.6">D</text>
<text x="531.3" y="213.5">CORSO:</text>
<text x="531.4" y="218.4">STRUMENTI E METODI DEL PROGETTO</text>
<text x="531.3" y="230.1">DOCENTE:</text>
<text x="21.4" y="236.6">E</text>
<text x="544" y="236.6">MARCO FERRARA</text>
<text x="584" y="236.6">E</text>
<text x="531.3" y="246.8">STUDENTI:</text>
<text x="546.5" y="250.2">AISIA BOTTARI</text>
<text x="531.3" y="263.5">OGGETTO:</text>
<text x="543" y="269.7">PENSILE CON ANTA</text>
<text x="531.3" y="280.1">NOTE:</text>
<text x="21.5" y="286.6">F</text>
<text x="546.8" y="286.6">PARTICOLARI</text>
<text x="584.1" y="286.6">F</text>
<text x="531.3" y="296.8">NOME FILE:</text>
<text x="541.2" y="303">KNOXHULT_603-267-98</text>
<text x="531.2" y="309.9">VERS</text>
<text x="571.2" y="309.9">DATA</text>
<text x="21.4" y="336.6">G</text>
<text x="583.9" y="336.6">G</text>
<text x="531.3" y="360">A</text>
<text x="564.9" y="360">18/07/2017</text>
<text x="531.3" y="363.6">TAVOLA NO.:</text>
<text x="564.7" y="363.6">004 DI</text>
<text x="574.6" y="363.6">004</text>
<text x="21.4" y="386.6">H</text>
<text x="583.9" y="386.6">H</text>
<text x="531.3" y="406.2">DATA:</text>
<text x="541.3" y="406.1">18/07/2017</text>
<text x="556.2" y="406.1">SCALA:</text>
<text x="572.2" y="406.1">1:1</text>
<text x="18.9" y="410.9" transform="rotate(-90 18.9 410.9)">DIRECTORY: /USERS/AISIABOTTARI/DOCUMENTS/POLITECNICO/A.A. 2016-2017/II SEMESTRE/STRUMENTI E METODI DEL PROGETTO/FASE 2 &gt;/QM-S_1_CUCINA/KNOXHULT_603-267-98.DWG| PLOTTED ON: 7/18/2017 4:07:15 AM | BY USER: AISIA BOTTARI</text>
<text x="531.2" y="409">REV:</text>
<text x="533.3" y="413.2">0</text>
<text x="541.3" y="409.1">A</text>
<text x="543.4" y="413.2">10mm</text>
<text x="556.2" y="409.1">FORMATO:</text>
<text x="558.4" y="413.2">25mm</text>
<text x="572.7" y="409.1">A2</text>
<text x="575.4" y="413.2">50mm</text>
<text x="48.1" y="414.1">1</text>
<text x="104.6" y="414.1">2</text>
<text x="154.6" y="414.1">3</text>
<text x="204.6" y="414.1">4</text>
<text x="254.6" y="414.1">5</text>
<text x="304.6" y="414.1">6</text>
<text x="354.6" y="414.1">7</text>
<text x="404.6" y="414.1">8</text>
<text x="454.6" y="414.1">9</text>
<text x="503.9" y="414.1">10</text>
</g>
</svg>
